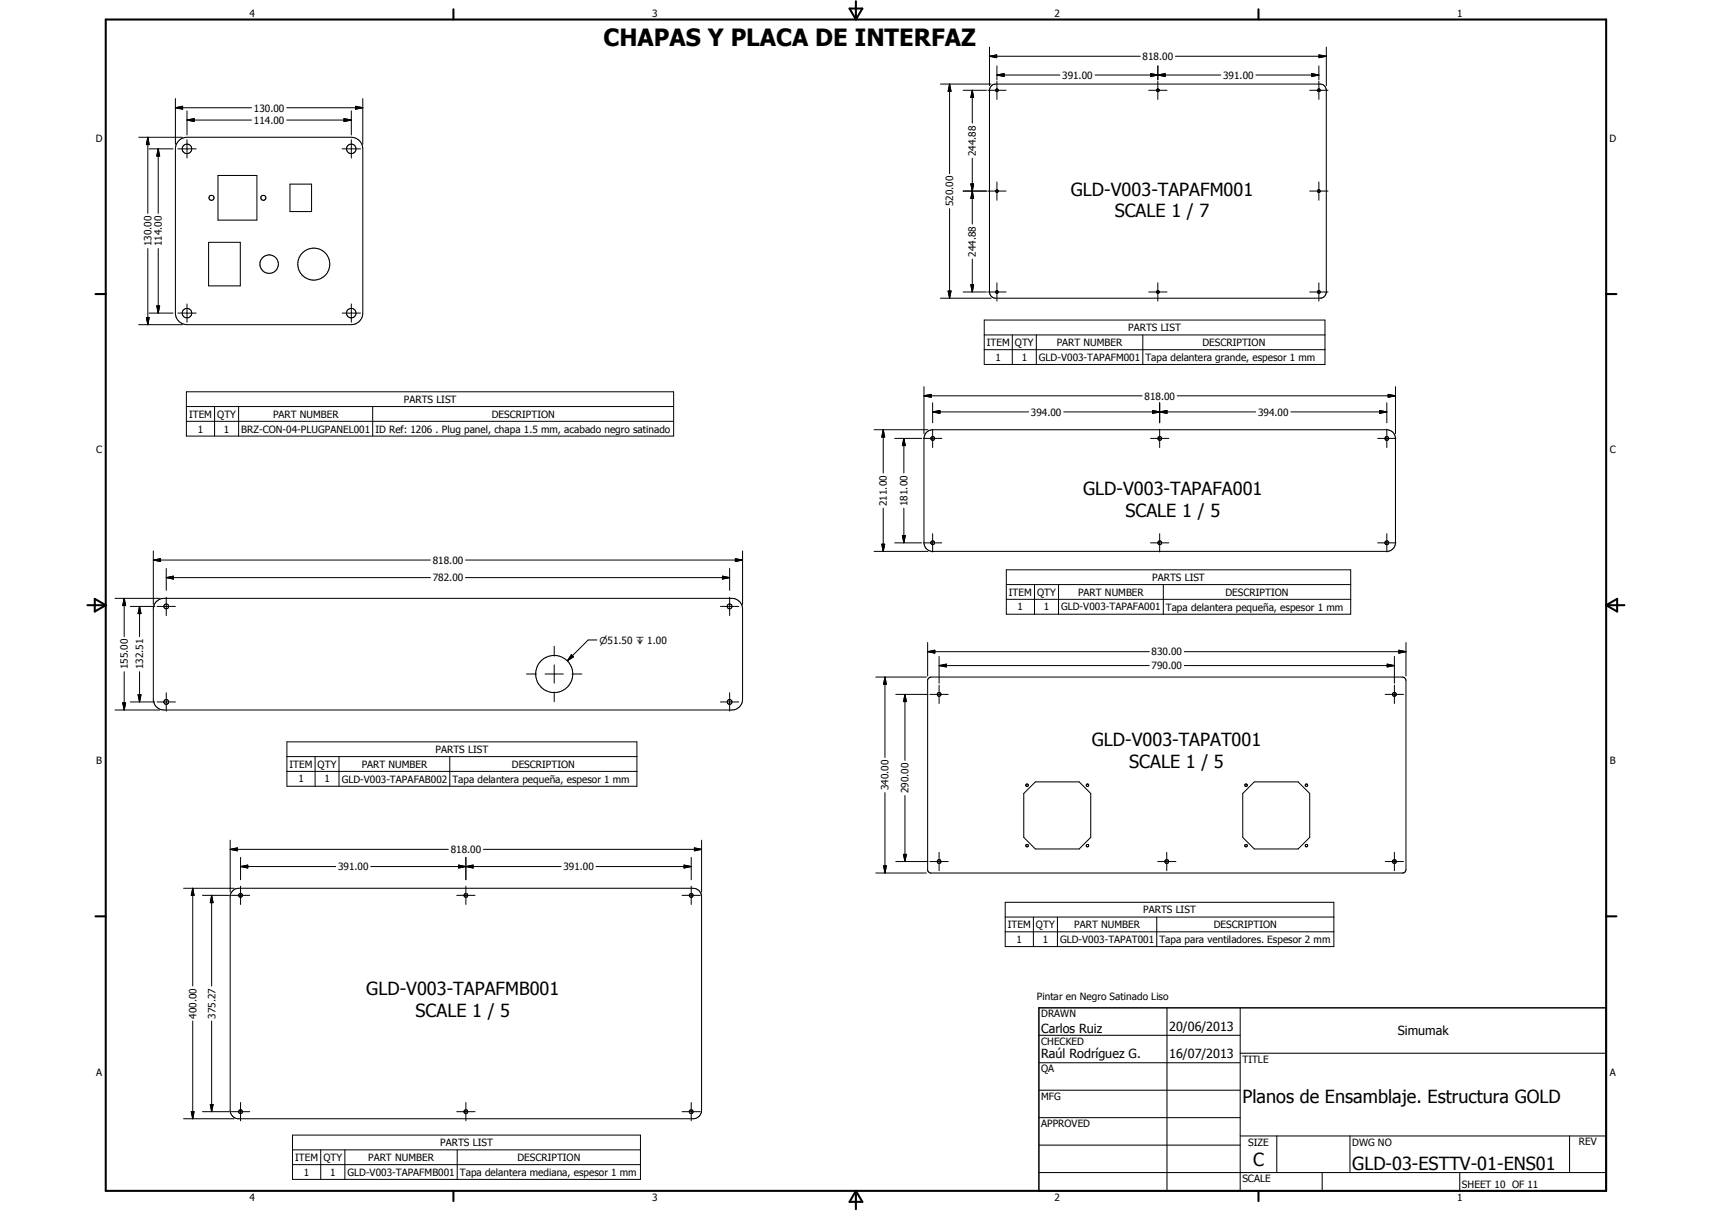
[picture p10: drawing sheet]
<svg xmlns="http://www.w3.org/2000/svg" width="594mm" height="420mm" viewBox="0 0 594 420" stroke-linecap="round" stroke-linejoin="round" font-family="sans-serif">
<g fill="none" stroke="#000" stroke-width=".35">
<path d="M343.4 19.5l2.5-.5v1zM343.4 16.3v13.4M343.4 19.5h52.3M407.9 19.5h52.3M457.7 19l2.5 .5-2.5 .5zM460.2 16.3v13.4M60.9 37.4l2.5-.5v1zM60.9 34.2v15.8M60.9 37.4h26.4M64.9 38.5v8.3M99.5 37.4h26.4M121.9 38.5v8.3"/>
<path d="M123.4 36.9l2.5 .5-2.5 .5zM125.9 34.2v15.8M326.3 29.2h17.6M329.5 29.2l.5 2.5h-1zM329.5 29.2v31M334.2 31.3h8.1M337.4 31.3l.5 2.5h-1zM337.4 31.3v11.4M342.8 31.3h6.3M344 29.8l.8-.5 .7-.1h112.6a2.17 2.17 0 0 1 2.1 2.1v70a2.17 2.17 0 0 1-2.1 2.2h-112.6a2.17 2.17 0 0 1-2.1-2.2v-70zM345.9 26l2.5-.5v1zM345.9 26h21.9"/>
<path d="M345.9 22.9v4.8M345.9 28.2v6.3M380 26h43.6M398.6 31.3h6.4M399.3 25.5l2.5 .5-2.5 .5zM401.8 26l2.5-.5v1zM401.8 22.9v4.8M401.8 28.2v6.3M435.8 26h21.9M454.5 31.3h6.3M455.2 25.5l2.5 .5-2.5 .5zM457.7 22.9v4.8"/>
<path d="M457.7 28.2v6.3M48.1 47.6h15.2M51.3 47.6l.5 2.6h-1zM51.3 47.6v26.4M51.7 51.6h8.4M54.9 51.6l.5 2.5h-1zM54.9 51.6v22.4M61.7 51.6h6.4M62.2 48.6l.8-.5 1.9-.5h57a4 4 0 0 1 4 4v57a4 4 0 0 1-4 4h-57a4 4 0 0 1-4-4v-57l.2-1.4zM64.9 41.7l2.5-.6v1.1zM64.9 41.7h22.4M64.9 48.5v6.3"/>
<path d="M99.5 41.7h22.4M118.7 51.6h6.4M119.4 41.1l2.5 .6-2.5 .5zM121.9 48.5v6.3M337.4 54.9v22.8M75.6 60.9h13.5v15.5h-13.5zM100.6 63.9h7.5v9.5h-7.5zM329.5 72.4v31.1M334.2 66.3h8.1M336.9 63.8h1l-.5 2.5zM337.4 66.3l.5 2.5h-1zM342.8 66.3h6.3"/>
<path d="M345.9 63.1v6.4M454.5 66.3h6.3M457.7 63.1v6.4M51.3 86.2v26.4M54.9 86.2v22.4M72.4 84.1h11v15.1h-11zM336.9 98.8h1l-.5 2.5zM337.4 89.9v11.4M345.9 98.1v6.4M401.8 98.1v6.4M457.7 98.1v6.4M48.1 112.6h15.2"/>
<path d="M50.8 110.2h1l-.5 2.4zM51.7 108.6h8.4M54.4 106.1h1l-.5 2.5zM61.7 108.6h6.4M64.9 105.5v6.3M118.7 108.6h6.4M121.9 105.5v6.3M326.3 103.5h17.6M329 101h1l-.5 2.5zM334.2 101.3h8.1M341.5 111h118.3v15.4h-118.3zM341.5 116.2h118.3"/>
<path d="M342.8 101.3h6.3M351.3 116.2v10.2M359.6 116.2v10.2M396.6 116.2v10.2M398.6 101.3h6.4M454.5 101.3h6.3M64.7 135.9h169.1v15.4h-169.1zM320.6 137.3l2.5-.5v1zM320.6 134.2v16.3M320.6 137.3h75.7M323.6 139.7v7M341.5 121.3h118.3"/>
<path d="M402.4 139.7v7M408.5 137.3h75.7M481.2 139.7v7M481.7 136.8l2.5 .5-2.5 .5zM484.2 134.2v16.3M64.7 141.1h169.1M64.7 146.2h169.1M74.5 141.1v10.2M82.8 141.1v10.2M129.3 141.1v10.2M303.3 149.1h18.7M306.5 149.1l.5 2.5h-1z"/>
<path d="M306.5 149.1v15M310.5 152.1h9.3M313.6 152.1l.5 2.5h-1zM313.6 152.1v12M320.5 152.1h6.3M321.5 150l1-.6 1.1-.3h157.6a3 3 0 0 1 3 3v36.2a3 3 0 0 1-2.6 3h-158.3a3.1 3.1 0 0 1-2.7-3v-36.2l.3-1.1zM323.6 142.9l2.6-.5v1zM323.6 148.9v6.4M323.6 142.9h33.3M369.1 142.9h66.6M399.2 152.1h6.4M400 142.4l2.4 .5-2.4 .5z"/>
<path d="M402.4 142.9l2.6-.5v1zM402.4 148.9v6.4M447.9 142.9h33.3M478.1 152.1h6.3M478.7 142.4l2.5 .5-2.5 .5zM481.2 148.9v6.4M306.5 176.3v15M313.6 176.3v12M53.2 194.3l2.5-.5v1zM53.2 191.1v18.6M53.2 194.3h96.1M57.7 197.2v7.6"/>
<path d="M161.5 194.3h96.2M250.7 199.9l2.5 .5-2.5 .5zM253.2 197.2v7.6M255.2 193.8l2.5 .5-2.5 .5zM257.7 191.1v18.6M303.3 191.3h18.7M306 188.8h1l-.5 2.5zM310.5 188.3h9.3M313.1 185.8h1l-.5 2.5zM320.5 188.3h6.3M323.6 185.2v6.3M349.2 197.7h119.5v15.4h-119.5z"/>
<path d="M399.2 188.3h6.4M402.4 185.2v6.3M478.1 188.3h6.3M481.2 185.2v6.3M39.9 207.6h15.5M43.1 207.6l.5 2.5h-1zM43.1 207.6v13.3M45.2 210.4h8.5M48.4 210.4l.5 2.5h-1zM48.4 210.4v10.5M54.1 208.8l1.5-1 1.3-.2h197.1a3.7 3.7 0 0 1 3.7 3.7v31.3a3.7 3.7 0 0 1-3.7 3.7h-197.1a3.8 3.8 0 0 1-3.7-3.3v-32.1zM54.5 210.4h6.4"/>
<path d="M57.7 200.4l2.5-.5v1zM57.7 207.2v6.4M57.7 200.4h91.6M161.5 200.4h91.7M250 210.4h6.4M253.2 207.2v6.4M349.2 202.8h119.5M349.2 207.9h119.5M359 202.8v10.3M367.3 202.8v10.3M403.7 202.8v10.3M43.1 233v13.3"/>
<path d="M48.4 233v10.5M182.7 233.8h3.4M189.1 233.8h6.4M192.3 224.2v3.5M192.3 230.7v6.3M198.3 227.2l.7 .7-2.1 1.4zM198.5 233.8h3.4M207.1 222h-3l-7.2 7.3M303.9 234.9h17.6M307.1 234.9l.5 2.5h-1zM307.1 234.9v27.9M321.9 226.1l2.5-.5v1z"/>
<path d="M321.9 222.9v11.6M321.9 226.1h76.9M322.1 235.4l1-.5 164.1 .1 .4 .4 .3 .7-.1 66.2-.9 .6-164.3-.1-.7-.8v-66.2zM325.9 230.9l2.5-.5v1zM325.9 230.9h72.9M325.9 227.8v9.3M325.9 237.7v6.4M411 226.1h76.9M411 230.9h72.9M481.4 230.4l2.5 .5-2.5 .5zM483.9 227.8v9.3M483.9 237.7v6.4"/>
<path d="M485.4 225.6l2.5 .5-2.5 .5zM487.9 222.9v11.6M39.9 246.3h15.5M42.6 243.8h1l-.5 2.5zM45.2 243.5h8.5M47.9 241h1l-.5 2.5zM54.5 243.5h6.4M57.7 240.4v6.3M99.6 257.4h121.4v15.4h-121.4zM192.3 240v3.5M250 243.5h6.4M253.2 240.4v6.3"/>
<path d="M310.8 240.9h11.2M314 240.9l.5 2.5h-1zM314 240.9v22.9M322.7 240.9h6.4M480.7 240.9h6.3M99.6 262.5h121.4M99.6 267.6h121.4M109.3 262.5v10.3M117.6 262.5v10.3M156.1 262.5v10.3M307.1 275v27.9M314 276v22.9"/>
<path d="M355.3 275.3l4-4h15.2l4 4v15.2l-4 4.1h-15.2l-4-4.1zM435.3 271.3h15.2l4 4v15.2l-4 4.1h-15.2l-4.1-4.1v-15.2zM79.9 294.7l2.5-.5v1zM79.9 291.5v18.1M79.9 294.7h75.7M83.5 297.5v7.7M161.7 297.5v7.7M167.8 294.7h75.7M239.9 297.5v7.7M241 294.2l2.5 .5-2.5 .5zM243.5 291.5v18.1M310.8 298.9h11.2"/>
<path d="M313.5 296.4h1l-.5 2.5zM322.7 298.9h6.4M325.9 295.7v6.4M401.7 298.9h6.3M404.9 295.7v6.4M480.7 298.9h6.3M483.9 295.7v6.4M63.7 308.2h17.6M66.9 308.2l.4 2.5h-.9zM66.9 308.2v33.9M70.3 310.6h9.3M73.4 310.6l.5 2.6h-.9z"/>
<path d="M73.4 310.6v31.5M80.3 310.6h6.3M80.8 309l.9-.6 1.1-.2h157.6a2.9 2.9 0 0 1 3.1 3v74a2.92 2.92 0 0 1-2.7 3h-158.3a3.1 3.1 0 0 1-2.6-2.6v-74.8zM83.5 300.7l2.5-.6v1.1zM83.5 307.5v6.3M83.5 300.7h33M128.6 300.7h66.1M158.5 310.6h6.3M159.2 300.1l2.5 .6-2.5 .5zM159.2 300.1l5 1.1v-1.1l-5 1.1zM161.7 300.7l2.5-.6v1.1zM161.7 307.5v6.3"/>
<path d="M206.8 300.7h33.1M236.7 310.6h6.3M237.4 300.1l2.5 .6-2.5 .5zM239.9 307.5v6.3M303.9 302.9h17.6M306.6 300.4h1l-.5 2.5zM348.8 313.1h114.1v15.3h-114.1zM348.8 318.2h114.1M358.6 318.2v10.2M366.9 318.2v10.2M401.4 318.2v10.2M348.8 323.3h114.1"/>
<path d="M66.9 354.2v34M73.4 354.2v31.5M360.5 359.2h69.9M405 349.7v63.5M430.4 349.7v63.5M360.5 368.7h69.9M360.5 378.2h69.9M430.4 365.4h127M63.7 388.2h17.6M66.4 385.7h.9l-.4 2.5zM70.3 385.7h9.3M73 383.2h.9l-.5 2.5z"/>
<path d="M80.3 385.7h6.3M83.5 382.5v6.4M101.5 393.8h120.7v15.4h-120.7zM101.5 398.9h120.7M111.3 398.9v10.3M119.7 398.9v10.3M158.5 385.7h6.3M158.7 398.9v10.3M161.7 382.5v6.4M236.7 385.7h6.3M239.9 382.5v6.4M360.5 387.8h69.9"/>
<path d="M360.5 397.3h69.9M430.4 394.1h127M443.1 394.1v12.7M468.5 394.1v12.7M544.7 394.1v12.7M101.5 404.1h120.7M360.5 406.8h196.9M458.8 406.8v6.4M506.6 406.8v6.4"/>
<circle cx="346" cy="31.3" r=".48"/>
<circle cx="401.8" cy="31.3" r=".48"/>
<circle cx="457.6" cy="31.3" r=".48"/>
<circle cx="64.9" cy="51.6" r="1.66"/>
<circle cx="121.9" cy="51.6" r="1.64"/>
<circle cx="73.4" cy="68.6" r=".88"/>
<circle cx="91.4" cy="68.6" r=".88"/>
<circle cx="346" cy="66.3" r=".47"/>
<circle cx="457.6" cy="66.3" r=".48"/>
<circle cx="93.4" cy="91.7" r="3.2"/>
<circle cx="108.9" cy="91.6" r="5.5"/>
<circle cx="64.9" cy="108.6" r="1.66"/>
<circle cx="121.9" cy="108.6" r="1.66"/>
<circle cx="346" cy="101.3" r=".48"/>
<circle cx="401.8" cy="101.3" r=".48"/>
<circle cx="457.6" cy="101.3" r=".48"/>
<circle cx="323.7" cy="152.1" r=".66"/>
<circle cx="402.4" cy="152.1" r=".66"/>
<circle cx="481.2" cy="152.1" r=".66"/>
<circle cx="323.6" cy="188.3" r=".67"/>
<circle cx="402.4" cy="188.3" r=".66"/>
<circle cx="481.2" cy="188.3" r=".65"/>
<circle cx="57.7" cy="210.4" r=".83"/>
<circle cx="253.2" cy="210.4" r=".83"/>
<circle cx="192.3" cy="233.8" r="6.4"/>
<circle cx="57.7" cy="243.5" r=".83"/>
<circle cx="253.2" cy="243.5" r=".83"/>
<circle cx="325.9" cy="240.9" r=".67"/>
<circle cx="483.9" cy="240.9" r=".67"/>
<circle cx="356.4" cy="272.4" r=".45"/>
<circle cx="377.4" cy="272.4" r=".43"/>
<circle cx="432.4" cy="272.4" r=".44"/>
<circle cx="453.4" cy="272.4" r=".43"/>
<circle cx="325.9" cy="298.9" r=".65"/>
<circle cx="356.4" cy="293.4" r=".45"/>
<circle cx="377.4" cy="293.4" r=".43"/>
<circle cx="404.9" cy="298.9" r=".67"/>
<circle cx="432.4" cy="293.4" r=".43"/>
<circle cx="453.4" cy="293.4" r=".43"/>
<circle cx="483.9" cy="298.9" r=".67"/>
<circle cx="83.5" cy="310.7" r=".66"/>
<circle cx="161.7" cy="310.6" r=".66"/>
<circle cx="239.9" cy="310.7" r=".66"/>
<circle cx="83.5" cy="385.7" r=".66"/>
<circle cx="161.7" cy="385.7" r=".67"/>
<circle cx="239.9" cy="385.7" r=".66"/>
</g>
<g fill="none" stroke="#000" stroke-width=".71">
<path d="M36.7 6.8h520.7v406.4h-520.7zM157.3 3.2v3.6M294.8 3h4.4l-2.2 3.8zM297 .4v6.4M436.7 3.2v3.6M33.1 102h3.6M557.4 102h3.5M30.3 210h6.4M32.9 207.8l3.8 2.2-3.8 2.2zM557.4 210h6.3M557.4 210l3.8-2.2v4.4zM33.1 317.9h3.6"/>
<path d="M557.4 317.9h3.5M157.3 413.2v3.5M297 413.2v6.3M297 413.2l2.2 3.8h-4.4zM436.7 413.2v3.5"/>
</g>
<path d="M360.5 349.7h196.9v63.5h-196.9z" fill="none" stroke="#000" stroke-width=".51"/>
<g fill="#000">
<path d="M343.4 19.5l2.5-.5v1zM60.9 37.4l2.5-.5v1zM123.4 36.9l2.5 .5-2.5 .5zM329.5 29.2l.5 2.5h-1zM337.4 31.3l.5 2.5h-1zM345.9 26l2.5-.5v1zM399.3 25.5l2.5 .5-2.5 .5zM401.8 26l2.5-.5v1zM455.2 25.5l2.5 .5-2.5 .5zM457.7 19l2.5 .5-2.5 .5zM51.3 47.6l.5 2.6h-1zM54.9 51.6l.5 2.5h-1z"/>
<path d="M64.9 41.7l2.5-.6v1.1zM119.4 41.1l2.5 .6-2.5 .5zM336.9 63.8h1l-.5 2.5zM337.4 66.3l.5 2.5h-1zM336.9 98.8h1l-.5 2.5zM50.8 110.2h1l-.5 2.4zM54.4 106.1h1l-.5 2.5zM329 101h1l-.5 2.5zM320.6 137.3l2.5-.5v1zM481.7 136.8l2.5 .5-2.5 .5zM306.5 149.1l.5 2.5h-1zM313.6 152.1l.5 2.5h-1z"/>
<path d="M323.6 142.9l2.6-.5v1zM400 142.4l2.4 .5-2.4 .5zM402.4 142.9l2.6-.5v1zM478.7 142.4l2.5 .5-2.5 .5zM53.2 194.3l2.5-.5v1zM57.7 200.4l2.5-.5v1zM255.2 193.8l2.5 .5-2.5 .5zM306 188.8h1l-.5 2.5zM313.1 185.8h1l-.5 2.5zM43.1 207.6l.5 2.5h-1zM48.4 210.4l.5 2.5h-1zM250.7 199.9l2.5 .5-2.5 .5z"/>
<path d="M198.3 227.2l.7 .7-2.1 1.4zM307.1 234.9l.5 2.5h-1zM321.9 226.1l2.5-.5v1zM325.9 230.9l2.5-.5v1zM481.4 230.4l2.5 .5-2.5 .5zM485.4 225.6l2.5 .5-2.5 .5zM42.6 243.8h1l-.5 2.5zM47.9 241h1l-.5 2.5zM314 240.9l.5 2.5h-1zM79.9 294.7l2.5-.5v1zM241 294.2l2.5 .5-2.5 .5zM313.5 296.4h1l-.5 2.5z"/>
<path d="M66.9 308.2l.4 2.5h-.9zM73.4 310.6l.5 2.6h-.9zM83.5 300.7l2.5-.6v1.1zM159.2 300.1l2.5 .6-2.5 .5zM161.7 300.7l2.5-.6v1.1zM237.4 300.1l2.5 .6-2.5 .5zM306.6 300.4h1l-.5 2.5zM66.4 385.7h.9l-.4 2.5zM73 383.2h.9l-.5 2.5z"/>
</g>
<text font-size="8.2" x="209.4" y="15.9">CHAPAS Y PLACA DE INTERFAZ</text>
<g font-size="6.3">
<text x="371.6" y="67.9">GLD-V003-TAPAFM001</text>
<text x="386.8" y="75.4">SCALE 1 / 7</text>
<text x="375.9" y="171.8">GLD-V003-TAPAFA001</text>
<text x="390.5" y="179.3">SCALE 1 / 5</text>
<text x="378.8" y="259">GLD-V003-TAPAT001</text>
<text x="391.8" y="266.5">SCALE 1 / 5</text>
<text x="127.1" y="345.3">GLD-V003-TAPAFMB001</text>
<text x="144.2" y="352.8">SCALE 1 / 5</text>
<text x="431.1" y="382.6">Planos de Ensamblaje. Estructura GOLD</text>
<text x="434.8" y="404.7">C</text>
<text x="469.2" y="406">GLD-03-ESTTV-01-ENS01</text>
</g>
<g font-size="4.4">
<text x="361.3" y="358.4">Carlos Ruiz</text>
<text x="405.7" y="357.7">20/06/2013</text>
<text x="485" y="359.2">Simumak</text>
<text x="361.3" y="367.1">Raúl Rodríguez G.</text>
<text x="405.7" y="367.2">16/07/2013</text>
</g>
<g font-size="3.5">
<text x="86.6" y="5.8">4</text>
<text x="226.3" y="5.8">3</text>
<text x="365.9" y="5.8">2</text>
<text x="505.6" y="5.8">1</text>
<text x="396.5" y="20.8">818.00</text>
<text x="368.6" y="27.3">391.00</text>
<text x="424.4" y="27.3">391.00</text>
<text x="88.1" y="38.7">130.00</text>
<text x="88.1" y="43">114.00</text>
<text x="33.3" y="49.4">D</text>
<text x="558.5" y="49.4">D</text>
<text x="338.7" y="54.1" transform="rotate(-90 338.7 54.1)">244.88</text>
<text x="330.8" y="71.6" transform="rotate(-90 330.8 71.6)">520.00</text>
<text x="52.6" y="85.5" transform="rotate(-90 52.6 85.5)">130.00</text>
<text x="56.2" y="85.5" transform="rotate(-90 56.2 85.5)">114.00</text>
<text x="338.7" y="89.1" transform="rotate(-90 338.7 89.1)">244.88</text>
<text x="391.5" y="114.9">PARTS LIST</text>
<text x="342.4" y="120.1">ITEM</text>
<text x="345.4" y="125.2">1</text>
<text x="352.2" y="120.1">QTY</text>
<text x="354.5" y="125.2">1</text>
<text x="360.5" y="125.2">GLD-V003-TAPAFM001</text>
<text x="366.7" y="120.1">PART NUMBER</text>
<text x="397.5" y="125.3">Tapa delantera grande, espesor 1 mm</text>
<text x="417.2" y="120.1">DESCRIPTION</text>
<text x="140.1" y="139.8">PARTS LIST</text>
<text x="397.1" y="138.6">818.00</text>
<text x="65.7" y="144.9">ITEM</text>
<text x="75.4" y="144.9">QTY</text>
<text x="94.7" y="144.9">PART NUMBER</text>
<text x="170.6" y="144.9">DESCRIPTION</text>
<text x="357.8" y="144.2">394.00</text>
<text x="436.6" y="144.2">394.00</text>
<text x="68.7" y="150.1">1</text>
<text x="77.7" y="150.1">1</text>
<text x="83.7" y="150.1">BRZ-CON-04-PLUGPANEL001</text>
<text x="130.3" y="150.1">ID Ref: 1206 . Plug panel, chapa 1.5 mm, acabado negro satinado</text>
<text x="33.4" y="157.3">C</text>
<text x="558.6" y="157.3">C</text>
<text x="307.8" y="175.6" transform="rotate(-90 307.8 175.6)">211.00</text>
<text x="314.9" y="175.6" transform="rotate(-90 314.9 175.6)">181.00</text>
<text x="150.2" y="195.6">818.00</text>
<text x="150.2" y="201.7">782.00</text>
<text x="399.8" y="201.6">PARTS LIST</text>
<text x="350.1" y="206.7">ITEM</text>
<text x="359.9" y="206.7">QTY</text>
<text x="374.1" y="206.7">PART NUMBER</text>
<text x="425.2" y="206.7">DESCRIPTION</text>
<text x="353.1" y="211.8">1</text>
<text x="362.2" y="211.8">1</text>
<text x="368.3" y="211.8">GLD-V003-TAPAFA001</text>
<text x="404.6" y="211.9">Tapa delantera pequeña, espesor 1 mm</text>
<text x="399.6" y="227.4">830.00</text>
<text x="44.4" y="232.2" transform="rotate(-90 44.4 232.2)">155.00</text>
<text x="49.7" y="232.2" transform="rotate(-90 49.7 232.2)">132.51</text>
<text x="399.6" y="232.2">790.00</text>
<text x="151.2" y="261.2">PARTS LIST</text>
<text x="33.4" y="265.2">B</text>
<text x="100.5" y="266.4">ITEM</text>
<text x="110.2" y="266.4">QTY</text>
<text x="125.5" y="266.4">PART NUMBER</text>
<text x="177.6" y="266.4">DESCRIPTION</text>
<text x="558.6" y="265.2">B</text>
<text x="103.5" y="271.5">1</text>
<text x="112.6" y="271.5">1</text>
<text x="118.6" y="271.5">GLD-V003-TAPAFAB002</text>
<text x="157" y="271.6">Tapa delantera pequeña, espesor 1 mm</text>
<text x="308.3" y="274.2" transform="rotate(-90 308.3 274.2)">340.00</text>
<text x="315.3" y="275.2" transform="rotate(-90 315.3 275.2)">290.00</text>
<text x="156.4" y="296">818.00</text>
<text x="117.3" y="301.9">391.00</text>
<text x="195.5" y="301.9">391.00</text>
<text x="396.7" y="316.9">PARTS LIST</text>
<text x="349.7" y="322">ITEM</text>
<text x="359.5" y="322">QTY</text>
<text x="372.8" y="322">PART NUMBER</text>
<text x="421.2" y="322">DESCRIPTION</text>
<text x="352.8" y="327.2">1</text>
<text x="361.8" y="327.2">1</text>
<text x="367.9" y="327.2">GLD-V003-TAPAT001</text>
<text x="402.3" y="327.2">Tapa para ventiladores. Espesor 2 mm</text>
<text x="359.8" y="346.9">Pintar en Negro Satinado Liso</text>
<text x="68.2" y="353.5" transform="rotate(-90 68.2 353.5)">400.00</text>
<text x="74.8" y="353.5" transform="rotate(-90 74.8 353.5)">375.27</text>
<text x="361.3" y="353">DRAWN</text>
<text x="361.3" y="362.5">CHECKED</text>
<text x="431.1" y="368.7">TITLE</text>
<text x="33.4" y="373.2">A</text>
<text x="361.3" y="372.1">QA</text>
<text x="558.6" y="373.2">A</text>
<text x="361.3" y="381.6">MFG</text>
<text x="361.3" y="391.1">APPROVED</text>
<text x="152.8" y="397.7">PARTS LIST</text>
<text x="433.1" y="397.5">SIZE</text>
<text x="469.2" y="397.5">DWG NO</text>
<text x="547.9" y="397.4">REV</text>
<text x="102.5" y="402.8">ITEM</text>
<text x="105.5" y="407.9">1</text>
<text x="112.2" y="402.8">QTY</text>
<text x="114.5" y="407.9">1</text>
<text x="120.6" y="407.9">GLD-V003-TAPAFMB001</text>
<text x="127.8" y="402.8">PART NUMBER</text>
<text x="159.6" y="408">Tapa delantera mediana, espesor 1 mm</text>
<text x="179.5" y="402.8">DESCRIPTION</text>
<text x="431.1" y="410.2">SCALE</text>
<text x="507.3" y="412.3">SHEET 10 OF 11</text>
<text x="86.6" y="416.7">4</text>
<text x="226.3" y="416.7">3</text>
<text x="365.9" y="416.7">2</text>
<text x="505.6" y="416.7">1</text>
</g>
<text font-size="3.3" x="208" y="223.3">n51.50 x 1.00</text>
</svg>
